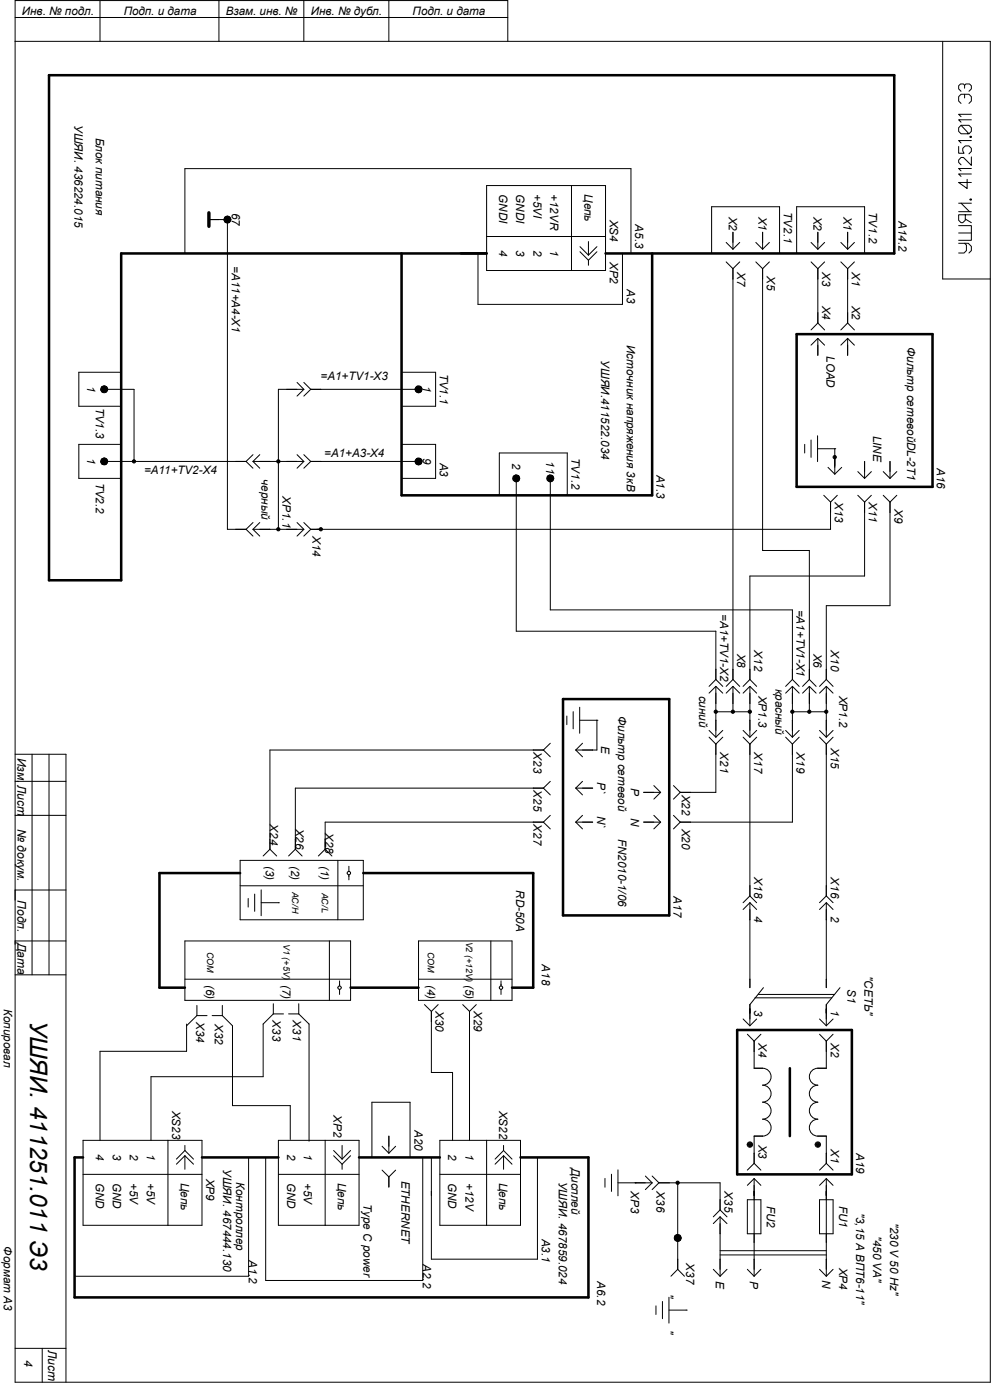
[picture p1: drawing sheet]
<svg xmlns="http://www.w3.org/2000/svg" width="297mm" height="420mm" viewBox="0 0 297 420" stroke-linecap="round" stroke-linejoin="round" font-family="sans-serif">
<g fill="none" stroke="#000" stroke-width=".3">
<path d="M4.5 12.4h292.3v402.3h-292.3v-414.5h147.7v12.2M4.5 5.2h147.7M30 .2v12.2M65.6 .2v12.2M91.1 .2v12.2M116.5 .2v12.2M282.5 12.4v71.3h14.3M288 31l-.7-.7v-1.3l.7-.7h2.4l.7 .7v1.3l-.7 .7M288 37.6h2.4l.7 .7v1.1l-.7 .7h-2.4l-.7-.7v-1.1zM288 37.6l2.4 2.5M289.1 26.5v-.9l-.3-.4h-.9l-.6 .5v1l.7 .7M289.1 25.6l.4-.4h1.1l.5 .5v1l-.7 .7"/>
<path d="M289.1 28.3v1.1M291.1 34.3h-3.8l.7 .7M291.1 35.9h-3.8l.7 .8M145.8 55.7h35.7v25.5h-35.7zM171.3 55.7v25.5M287.3 43.9v2.1h1.6l-.4-.7v-.8l.8-.7h1.1l.7 .7v.9l-.7 .7M289.9 53.8v2.8l-2.6-1.9h3.8M290.7 40.9h.4v.3h-.4zM290.7 59.7h.4v.3h-.4zM291.1 42.2h-3.8l.7 .7M291.1 47.1v2.5l-2.3-2.4h-.8l-.7 .8v.7l.7 .7M291.1 50.5h-3.8l.7 .8"/>
<path d="M291.1 52.2h-3.8l.7 .7M55.4 76v-25.4h133.7v25.4M62.6 65.9h5.6v92.9h5.5M143.3 76v15.3h43.3v-15.3M145.8 71h35.7M173.8 74l2.6 2.5M173.8 75.5l2.6 2.6M176.4 72.5v4M176.4 78.1v1.5M178.9 74l-2.5 2.5M178.9 75.5l-2.5 2.6M213.3 76v-14h20.3v14"/>
<path d="M217.6 78.6l2.1 2M217.6 72.7l2.1 2.1M219.7 69.7v5.1M221.7 78.6l-2 2M221.7 72.7l-2 2.1M226.5 78.6l2.1 2M226.5 72.7l2.1 2.1M228.6 69.7v5.1M230.6 78.6l-2 2M230.6 72.7l-2 2.1M238.8 76v-14h20.3v14M243.1 78.6l2 2"/>
<path d="M243.1 72.7l2 2.1M245.1 69.7v5.1M247.1 78.6l-2 2M247.1 72.7l-2 2.1M252 78.6l2 2M252 72.7l2 2.1M254 69.7v5.1M256.1 78.6l-2.1 2M256.1 72.7l-2.1 2.1M287.3 67.7h3.8v4.4h-3.8M287.3 73h2.9l.9 .9v1.3l-.7 .7M287.3 61h3.8"/>
<path d="M287.3 63.5h3.8M287.3 69.9h3.8M288 61l2.6 2.5M289.1 73l.5 .5v1.7l-.7 .7h-1.6M289.3 64.4v1.7l-.8 .7h-.5l-.7-.7v-1.7h3.8M289.3 65.7l1.8 1.1M219.7 80.6v123.2M228.6 80.6v84.5h14v38.7M245.1 80.6v16.3M245.1 96.9l-2 2.1M245.1 96.9l2 2.1M254 80.6v16.3"/>
<path d="M254 96.9l-2 2.1M254 96.9l2.1 2.1M31.2 116.8h9v21.6M36.3 111.7h-12.7v10.2h12.7M89 114.7l2.1 2.1M91.1 116.8h-7.7v42M91.1 116.8l-2.1 2M91.1 114.7l2 2.1M93.1 116.8h32.3M93.1 116.8l-2 2M120.4 111.7h10.2v10.2h-10.2M245.1 101.5v5.1"/>
<path d="M245.1 101.5l2 2M245.1 101.5l-2 2M254 101.5v5.1M254 101.5l2.1 2M254 101.5l-2 2M31.2 138.4h42.5M36.3 133.3h-12.7v10.2h12.7M73.7 138.4l2.1 2.1M75.8 138.4h15.3M75.8 136.4l-2.1 2M75.8 138.4l2.1 2.1M77.9 136.4l-2.1 2"/>
<path d="M89 136.4l2.1 2M91.1 138.4l-2.1 2.1M91.1 136.4l2 2M93.1 138.4h32.3M93.1 138.4l-2 2.1M120.4 133.3h10.2v10.2h-10.2M241.2 133.3v2.6M243.1 132v5.2M245 134.6h5.2M245 130.7v7.8M250.2 134.6h.1M250.2 134.6v7.6"/>
<path d="M259.1 138.4v5.1M266.7 138.4v5.1M73.7 158.8l2.1 2M75.8 158.8h15.3M75.8 156.8l-2.1 2M75.8 158.8l2.1 2M77.9 156.8l-2.1 2M89 156.8l2.1 2M91.1 158.8l-2.1 2M91.1 156.8l2 2M93.1 158.8l-2 2M149.6 148.6v-12.7h20.4v12.7"/>
<path d="M154.7 143.5v45.9h59.8v14.4M164.9 143.5v39.5h72.6v20.8M246.9 148.6l2 2M248.2 140.2l2 2M248.9 150.6v8.2h-155.8M251 148.6l-2.1 2M252.3 140.2l-2.1 2M257.1 148.6l2 2M257.1 141.5l2 2M259.1 150.6v22.2h-34.4v31M261.2 148.6l-2.1 2M261.2 141.5l-2.1 2"/>
<path d="M264.7 148.6l2 2M264.7 141.5l2 2M266.7 150.6v31.1h-19.1v22.1M268.8 148.6l-2.1 2M268.8 141.5l-2.1 2M169.9 214.8v2.6M171.8 213.5v5.2M173.7 216.1h5.2M173.7 212.2v7.8M178.9 216.1h.1M178.9 216.1v8.9h-6.3M212.5 219.1l2 2"/>
<path d="M214.5 205.9v15.2M214.5 213.5h10.2M214.5 203.8l-2 2.1M214.5 203.8l2.1 2.1M214.5 205.9l2.1 2M214.5 205.9l-2 2M216.6 219.1l-2.1 2M219.7 205.9v7.6M219.7 203.8l-2.1 2.1M219.7 203.8l2 2.1M219.7 205.9l2 2M219.7 205.9l-2.1 2"/>
<path d="M222.7 219.1l2 2M224.7 205.9v15.2M224.7 203.8l-2 2.1M224.7 203.8l2.1 2.1M224.7 205.9l2.1 2M224.7 205.9l-2 2M226.8 219.1l-2.1 2M235.5 219.1l2 2M237.5 205.9v15.2M237.5 213.5h10.1M237.5 203.8l-2 2.1M237.5 203.8l2 2.1"/>
<path d="M237.5 205.9l2 2M237.5 205.9l-2 2M239.5 219.1l-2 2M242.6 205.9v7.6M242.6 203.8l-2.1 2.1M242.6 203.8l2 2.1M242.6 205.9l2 2M242.6 205.9l-2.1 2M245.6 219.1l2 2M247.6 205.9v15.2M247.6 203.8l-2 2.1M247.6 203.8l2.1 2.1"/>
<path d="M247.6 205.9l2.1 2M247.6 205.9l-2 2M249.7 219.1l-2.1 2M4.5 226.3h15.3v188.4M4.5 234.4h15.3M9.6 226.3v66.1M14.7 226.3v66.1M162.9 236.4h-74.4v18.4M162.9 236.4l2 2.1M162.9 225h-82v29.8M162.9 225l2 2M164.9 234.4l-2 2"/>
<path d="M164.9 223l-2 2M172.6 236.4h5M172.6 236.4l2 2.1M172.6 225l2 2M174.6 234.4l-2 2M174.6 223l-2 2M192.9 237.7h5.1M196 235.7l2 2M198 237.7l-2 2M201.8 235.7l2.1 2M203.9 237.7l-2.1 2M212.5 221.1l2 2.1"/>
<path d="M214.5 223.2v14.5h-10.6M216.6 221.1l-2.1 2.1M222.7 221.1l2 2.1M224.7 223.2v45.6M226.8 221.1l-2.1 2.1M235.5 221.1l2 2.1M237.5 223.2v23.4h-33.6M239.5 221.1l-2 2.1M245.6 221.1l2 2.1M247.6 223.2v45.6M249.7 221.1l-2.1 2.1M4.5 244.6h15.3"/>
<path d="M72 258.1h36.9v17.8h-36.9zM80.9 254.8l-2 2M80.9 254.8l2 2M88.5 254.8l-2 2M88.5 254.8l2.1 2M97.5 254.8l-2.1 2M97.5 254.8l2 2M101.3 258.1v17.8M104.6 259.9v1.5M162.9 246.6h-65.4v8.2M162.9 246.6l2 2.1M164.9 244.6l-2 2"/>
<path d="M172.6 246.6h5M172.6 246.6l2 2.1M174.6 244.6l-2 2M192.9 246.6h5.1M196 244.6l2 2M198 246.6l-2 2.1M201.8 244.6l2.1 2M203.9 246.6l-2.1 2.1M4.5 267h15.3M72 265.7h36.9M74.4 269.5v2.6M76.3 268.2v5.2"/>
<path d="M78.3 270.8h5.1M78.3 267v7.7M83.4 270.8h.1M104.6 262.4v1.5M224.7 270.8v25.5M224.7 268.8l-2 2M224.7 268.8l2.1 2M224.7 270.8l2.1 2M224.7 270.8l-2 2M247.6 270.8v25.5M247.6 268.8l-2 2M247.6 268.8l2.1 2"/>
<path d="M247.6 270.8l2.1 2M247.6 270.8l-2 2M4.5 282.3h15.3M4.5 292.4h15.3M55.4 282.3h49.7v17.8h-49.7zM55.4 293.8h49.7M98.7 282.3v17.8M101.8 294.3v1.5M101.8 296.8v1.5M125.4 282.3h28.1v17.8h-28.1zM125.4 293.8h28.1M147.1 282.3v17.8"/>
<path d="M150.2 294.3v1.5M150.2 296.8v1.5M226.3 299.3h23M227.3 298.3h22.8M228.8 296.3l-4.1 5.1v6.3M251.8 296.3l-4.2 5.1v6.3M55.9 307.2v8.2h-25.9v26.7M59 304.7l-3.1 3M59 304.7h3.1M59 301.6v3.1M63.6 304.7h3M66.6 304.7l3.1 3v24h17.3v10.1"/>
<path d="M66.6 301.6v3.1M81.9 304.2l-3 3v15.8h-33.6v19.1M81.9 304.2h3.1M81.9 301.1v3.1M86.5 304.2h3M89.5 304.2l3.1 3v35.1M89.5 301.1v3.1M127.2 301.4l2.1 2M129.3 303.4v18.3h6.3v20.4M131.3 301.4l-2 2M138.7 301.4l2 2M140.7 303.4v38.7"/>
<path d="M142.7 301.4l-2 2M222.7 305.7l2 2M224 310.3l2 2M226 312.3v8.2a5 5 0 0 1 4.1 .5 2.54 2.54 0 0 1 .9 2.8 2.54 2.54 0 0 1-2.4 1.7 2.54 2.54 0 0 1 2.5 2.6 2.54 2.54 0 0 1-2.5 2.5 2.56 2.56 0 0 1 2.5 2.6 2.56 2.56 0 0 1-2.5 2.5 2.54 2.54 0 0 1 2.5 2.6 2.54 2.54 0 0 1-2.5 2.5h-2.6v8.2M226.8 305.7l-2.1 2M228 310.3l-2 2M245.6 310.3l2 2M245.6 305.7l2 2M247.6 312.3v8.2a5 5 0 0 0-4.1 .5 2.54 2.54 0 0 0-.8 2.8 2.54 2.54 0 0 0 2.4 1.7 2.56 2.56 0 0 0-2.5 2.6 2.56 2.56 0 0 0 2.5 2.6 2.54 2.54 0 0 0-2.5 2.5 2.54 2.54 0 0 0 2.5 2.5 2.54 2.54 0 0 0-2.5 2.6 2.54 2.54 0 0 0 2.5 2.5h2.5v8.2M249.7 310.3l-2.1 2M249.7 305.7l-2.1 2M24.9 342.1h35.6v25.5h-35.6z"/>
<path d="M24.9 352.3h35.6M50.3 342.1v25.5M55.4 345.1l2.6 2.6M55.4 343.6v1.5M55.4 346.7v4.1M55.4 345.1l-2.5 2.6M55.4 346.7l2.6 2.5M55.4 346.7l-2.5 2.5M74.5 347.2v35.7h-52.1M79.6 347.2v36.9h47.1v-36.9M83.4 342.1h24.2v25.5h-24.2zM83.4 352.3h24.2"/>
<path d="M97.5 342.1v25.5M100 345.1l2.5 2.6M100 346.7l2.5 2.5M102.5 343.6v4.1M102.5 349.2v1.6M105.1 345.1l-2.6 2.6M105.1 346.7l-2.6 2.5M111.5 347.2v-16.5h11.4v16.5M114.5 343.9l2 2M114.5 351l2 2.1M116.5 340.8v5.1M116.5 353.1v3"/>
<path d="M118.6 343.9l-2.1 2M118.6 351l-2.1 2.1M129.3 347.2v30.5h31.8v-30.5M131.8 342.1h24.2v25.5h-24.2zM131.8 352.3h24.2M145.8 342.1v25.5M150.9 345.1l2.6 2.6M150.9 345.1l-2.5 2.6M150.9 343.6v1.5M150.9 346.7v4.1M150.9 346.7l2.6 2.5M150.9 346.7l-2.5 2.5"/>
<path d="M181.3 353.5v2.7M183.3 352.3v5.1M185.2 354.8h10.3M185.2 350.9v7.8M190.4 354.8h.1M193.4 352.8l2.1 2M195.5 352.8l2 2M195.5 354.8l-2.1 2.1M197.5 354.8h18.3v8.2M197.5 354.8l-2 2.1M203.1 354.8v26M224 359.9h4v10.2h-4z"/>
<path d="M224.7 343.4h.1M226 353.6v29.3M226 349l-2 2M226 349l2 2M226 353.6l2 2M226 353.6l-2 2M245.1 343.4h.1M245.6 359.9h4.1v10.2h-4.1zM247.6 353.6v29.3M247.6 349l-2 2M247.6 349l2.1 2M247.6 353.6l2.1 2"/>
<path d="M247.6 353.6l-2 2M215.8 365v17.9M215.8 365l2.1 2.1M215.8 365l-2 2.1M215.8 375.2h31.8M215.8 376.5h31.8M215.8 363l-2 2M215.8 363l2.1 2M196.6 391.8v2.5M198.5 390.4v5.2M200.5 393h5.2M200.5 389.2v7.7"/>
<path d="M203.1 380.8l-2 2.1M203.1 380.8l2 2.1M205.7 393h.1M213.8 380.8l2 2.1M217.9 380.8l-2.1 2.1M224 380.8l2 2.1M228 380.8l-2 2.1M245.6 380.8l2 2.1M249.7 380.8l-2.1 2.1M4.5 404.5h15.3M12.7 404.5v10.2"/>
<circle cx="68.2" cy="65.9" r="1.02"/>
<circle cx="31.2" cy="116.8" r="1.02"/>
<circle cx="125.4" cy="116.8" r="1.02"/>
<circle cx="31.2" cy="138.4" r="1.02"/>
<circle cx="125.4" cy="138.4" r="1.02"/>
<circle cx="154.7" cy="143.5" r="1.02"/>
<circle cx="164.9" cy="143.5" r="1.02"/>
<circle cx="104.6" cy="261.9" r=".51"/>
<circle cx="101.8" cy="296.3" r=".51"/>
<circle cx="150.2" cy="296.3" r=".51"/>
<circle cx="224.7" cy="343.4" r=".21"/>
<circle cx="224.7" cy="343.4" r=".59"/>
<circle cx="224.7" cy="343.4" r=".42"/>
<circle cx="224.7" cy="343.5" r=".08"/>
<circle cx="224.7" cy="343.4" r=".8"/>
<circle cx="245.1" cy="343.4" r=".21"/>
<circle cx="245.1" cy="343.4" r=".59"/>
<circle cx="245.1" cy="343.4" r=".42"/>
<circle cx="245.1" cy="343.5" r=".08"/>
<circle cx="245.1" cy="343.4" r=".8"/>
<circle cx="203.1" cy="371.4" r="1.02"/>
</g>
<g fill="#000" stroke="#000" stroke-width=".3">
<path d="M67.4 65.2l.8-.4 .7 .3 .3 .8-.5 .9h-1.2l-.4-.8z" fill-rule="evenodd"/>
<path d="M30.4 116l.8-.3 .8 .3 .3 .8-.6 .9-1.1-.1-.4-.6z" fill-rule="evenodd"/>
<path d="M125 115.9h1.1l.4 .7-.3 .9-.8 .3-.7-.3-.3-.8z" fill-rule="evenodd"/>
<path d="M30.4 137.7l.8-.3 .8 .3 .3 .8-.6 .9-1.1-.1-.4-.7z" fill-rule="evenodd"/>
<path d="M125 137.5h1.1l.4 .7-.3 .9-.8 .3-.7-.2-.3-.8z" fill-rule="evenodd"/>
<path d="M153.8 142.9l.8-.4 .8 .2 .3 .8-.2 .7-.8 .4-.9-.6z" fill-rule="evenodd"/>
<path d="M164 142.9l.7-.4 1 .2 .2 .8-.2 .7-.9 .4-.8-.6z" fill-rule="evenodd"/>
<path d="M202.2 370.8l.7-.5 .9 .3 .3 .8-.2 .7-.8 .3-.9-.5z" fill-rule="evenodd"/>
<circle cx="40.2" cy="138.4" r=".49"/>
<circle cx="83.4" cy="138.4" r=".49"/>
<circle cx="250.2" cy="137.1" r=".49"/>
<circle cx="83.4" cy="158.8" r=".49"/>
<circle cx="96.2" cy="158.8" r=".49"/>
<circle cx="214.5" cy="213.5" r=".49"/>
<circle cx="219.6" cy="213.5" r=".49"/>
<circle cx="224.7" cy="213.5" r=".49"/>
<circle cx="237.5" cy="213.5" r=".49"/>
<circle cx="242.5" cy="213.5" r=".49"/>
<circle cx="247.6" cy="213.5" r=".49"/>
<circle cx="203.1" cy="354.8" r=".49"/>
</g>
<path d="M62.6 63.8v4.1" fill="none" stroke="#000" stroke-width="1"/>
<path d="M120.4 76v72.6h75.1v-72.6M145.8 76h-109.5v98.1h-21.6v-151.5h253.3v53.4h-86.5M238.8 100.2h40.7v45.8h-40.7zM168.7 209.7h31.9v64.9h-31.9zM72 261.9h-24.2v34.4h7.6M108.9 261.9h50.9v34.4h-6.3M105.1 296.3h20.3M220.9 309h34.4v43.3h-34.4zM236.7 320.5v20.3M24.9 347.2h-2.5v42h154v-42h-20.4M60.5 347.2h22.9M107.6 347.2h24.2" fill="none" stroke="#000" stroke-width=".76"/>
<text font-size="7.2" x="9" y="306.2" transform="rotate(90 9 306.2)">УШЯИ. 411251.011 Э3</text>
<g font-size="3.6">
<text x="5.2" y="227.3" transform="rotate(90 5.2 227.3)">Изм.</text>
<text x="5.2" y="235.4" transform="rotate(90 5.2 235.4)">Лист</text>
<text x="5.2" y="248.7" transform="rotate(90 5.2 248.7)">№ докум.</text>
<text x="5.2" y="270" transform="rotate(90 5.2 270)">Подп.</text>
<text x="5.2" y="282.8" transform="rotate(90 5.2 282.8)">Дата</text>
<text x="14.4" y="405" transform="rotate(90 14.4 405)">Лист</text>
<text x="7.3" y="408.1" transform="rotate(90 7.3 408.1)">4</text>
</g>
<g font-size="3.5">
<text x="6.6" y="4.4">Инв. № подл.</text>
<text x="37.1" y="4.4">Подп. и дата</text>
<text x="67.7" y="4.4">Взам. инв. №</text>
<text x="93.1" y="4.4">Инв. № дубл.</text>
<text x="123.7" y="4.4">Подп. и дата</text>
<text x="22.4" y="37.5" transform="rotate(90 22.4 37.5)">УШЯИ. 436224.015</text>
<text x="28.7" y="41.3" transform="rotate(90 28.7 41.3)">Блок питания</text>
<text x="149.6" y="58.2" transform="rotate(90 149.6 58.2)">GNDI</text>
<text x="154.7" y="58.2" transform="rotate(90 154.7 58.2)">GNDI</text>
<text x="159.9" y="58.2" transform="rotate(90 159.9 58.2)">+5VI</text>
<text x="164.9" y="58.2" transform="rotate(90 164.9 58.2)">+12VR</text>
<text x="175.1" y="58.2" transform="rotate(90 175.1 58.2)">Цепь</text>
<text x="69.5" y="63.9" transform="rotate(90 69.5 63.9)">67</text>
<text x="182.8" y="65.9" transform="rotate(90 182.8 65.9)">XS4</text>
<text x="218.4" y="65" transform="rotate(90 218.4 65)">X2</text>
<text x="227.3" y="65" transform="rotate(90 227.3 65)">X1</text>
<text x="235" y="63.7" transform="rotate(90 235 63.7)">TV2.1</text>
<text x="243.8" y="65" transform="rotate(90 243.8 65)">X2</text>
<text x="252.8" y="65" transform="rotate(90 252.8 65)">X1</text>
<text x="260.4" y="63.7" transform="rotate(90 260.4 63.7)">TV1.2</text>
<text x="190.4" y="67.3" transform="rotate(90 190.4 67.3)">A5.3</text>
<text x="269.3" y="66.3" transform="rotate(90 269.3 66.3)">A14.2</text>
<text x="149.6" y="75.1" transform="rotate(90 149.6 75.1)">4</text>
<text x="154.7" y="75.1" transform="rotate(90 154.7 75.1)">3</text>
<text x="159.9" y="75.1" transform="rotate(90 159.9 75.1)">2</text>
<text x="164.9" y="75.1" transform="rotate(90 164.9 75.1)">1</text>
<text x="69.5" y="79.8" transform="rotate(90 69.5 79.8)">=A11+A4-X1</text>
<text x="182.8" y="78.6" transform="rotate(90 182.8 78.6)">XP2</text>
<text x="220.9" y="81.5" transform="rotate(90 220.9 81.5)">X7</text>
<text x="229.9" y="82.8" transform="rotate(90 229.9 82.8)">X5</text>
<text x="246.4" y="81.5" transform="rotate(90 246.4 81.5)">X3</text>
<text x="255.3" y="81.5" transform="rotate(90 255.3 81.5)">X1</text>
<text x="187.8" y="86.6" transform="rotate(90 187.8 86.6)">A3</text>
<text x="246.4" y="91.7" transform="rotate(90 246.4 91.7)">X4</text>
<text x="255.3" y="91.7" transform="rotate(90 255.3 91.7)">X2</text>
<text x="187.8" y="103.4" transform="rotate(90 187.8 103.4)">Источник напряжения 3кВ</text>
<text x="247.7" y="106.8" transform="rotate(90 247.7 106.8)">LOAD</text>
<text x="271.9" y="104.1" transform="rotate(90 271.9 104.1)">Фильтр сетевойDL-2T1</text>
<text x="131.8" y="112.1" transform="rotate(90 131.8 112.1)">TV1.1</text>
<text x="180.2" y="108.1" transform="rotate(90 180.2 108.1)">УШЯИ.411522.034</text>
<text x="26.2" y="115.8" transform="rotate(90 26.2 115.8)">1</text>
<text x="96.1" y="114.1">=A1+TV1-X3</text>
<text x="126.7" y="115.8" transform="rotate(90 126.7 115.8)">1</text>
<text x="28.7" y="122.3" transform="rotate(90 28.7 122.3)">TV1.3</text>
<text x="261.7" y="130.7" transform="rotate(90 261.7 130.7)">LINE</text>
<text x="26.2" y="137.4" transform="rotate(90 26.2 137.4)">1</text>
<text x="97.2" y="137">=A1+A3-X4</text>
<text x="126.7" y="137.4" transform="rotate(90 126.7 137.4)">9</text>
<text x="171.3" y="137.5" transform="rotate(90 171.3 137.5)">TV1.2</text>
<text x="43.2" y="142.1">=A11+TV2-X4</text>
<text x="78.4" y="143.7" transform="rotate(90 78.4 143.7)">черный</text>
<text x="131.8" y="138.8" transform="rotate(90 131.8 138.8)">A3</text>
<text x="153.5" y="139" transform="rotate(90 153.5 139)">2</text>
<text x="163.7" y="138.3" transform="rotate(90 163.7 138.3)">11</text>
<text x="196.8" y="142.4" transform="rotate(90 196.8 142.4)">A1.3</text>
<text x="280.8" y="140.4" transform="rotate(90 280.8 140.4)">A16</text>
<text x="28.7" y="144.8" transform="rotate(90 28.7 144.8)">TV2.2</text>
<text x="84.7" y="148.9" transform="rotate(90 84.7 148.9)">XP1.1</text>
<text x="250.2" y="150.5" transform="rotate(90 250.2 150.5)">X13</text>
<text x="260.4" y="150.5" transform="rotate(90 260.4 150.5)">X11</text>
<text x="268.1" y="152.8" transform="rotate(90 268.1 152.8)">X9</text>
<text x="93.6" y="160.7" transform="rotate(90 93.6 160.7)">X14</text>
<text x="215.9" y="184.2" transform="rotate(90 215.9 184.2)">=A1+TV1-X2</text>
<text x="238.8" y="182.9" transform="rotate(90 238.8 182.9)">=A1+TV1-X1</text>
<text x="220.9" y="196.1" transform="rotate(90 220.9 196.1)">X8</text>
<text x="226" y="195.1" transform="rotate(90 226 195.1)">X12</text>
<text x="243.8" y="196.1" transform="rotate(90 243.8 196.1)">X6</text>
<text x="249" y="195.1" transform="rotate(90 249 195.1)">X10</text>
<text x="209.5" y="208.7" transform="rotate(90 209.5 208.7)">синий</text>
<text x="227.3" y="208.7" transform="rotate(90 227.3 208.7)">XP1.3</text>
<text x="232.4" y="206.6" transform="rotate(90 232.4 206.6)">красный</text>
<text x="251.5" y="208.7" transform="rotate(90 251.5 208.7)">XP1.2</text>
<text x="185.3" y="214.8" transform="rotate(90 185.3 214.8)">Фильтр сетевой</text>
<text x="159.9" y="225.7" transform="rotate(90 159.9 225.7)">X23</text>
<text x="180.2" y="223.8" transform="rotate(90 180.2 223.8)">E</text>
<text x="215.9" y="225.7" transform="rotate(90 215.9 225.7)">X21</text>
<text x="226" y="225.7" transform="rotate(90 226 225.7)">X17</text>
<text x="238.8" y="225.7" transform="rotate(90 238.8 225.7)">X19</text>
<text x="249" y="224.4" transform="rotate(90 249 224.4)">X15</text>
<text x="159.9" y="237.1" transform="rotate(90 159.9 237.1)">X25</text>
<text x="178.9" y="234.7" transform="rotate(90 178.9 234.7)">P`</text>
<text x="189.1" y="236.5" transform="rotate(90 189.1 236.5)">P</text>
<text x="204.4" y="238.4" transform="rotate(90 204.4 238.4)">X22</text>
<text x="178.9" y="244.8" transform="rotate(90 178.9 244.8)">N`</text>
<text x="189.1" y="245.4" transform="rotate(90 189.1 245.4)">N</text>
<text x="80.9" y="247.3" transform="rotate(90 80.9 247.3)">X24</text>
<text x="88.6" y="248.6" transform="rotate(90 88.6 248.6)">X26</text>
<text x="97.5" y="249.8" transform="rotate(90 97.5 249.8)">X28</text>
<text x="159.9" y="247.3" transform="rotate(90 159.9 247.3)">X27</text>
<text x="185.3" y="251.6" transform="rotate(90 185.3 251.6)">FN2010-1/06</text>
<text x="204.4" y="248.6" transform="rotate(90 204.4 248.6)">X20</text>
<text x="79.6" y="259.8" transform="rotate(90 79.6 259.8)">(3)</text>
<text x="87.3" y="259.8" transform="rotate(90 87.3 259.8)">(2)</text>
<text x="96.2" y="259.8" transform="rotate(90 96.2 259.8)">(1)</text>
<text x="226" y="263.2" transform="rotate(90 226 263.2)">X18</text>
<text x="249" y="263.2" transform="rotate(90 249 263.2)">X16</text>
<text x="154.7" y="267.1" transform="rotate(90 154.7 267.1)">RD-50A</text>
<text x="201.8" y="268.9" transform="rotate(90 201.8 268.9)">A17</text>
<text x="226" y="274.9" transform="rotate(90 226 274.9)">4</text>
<text x="249" y="274.9" transform="rotate(90 249 274.9)">2</text>
<text x="162.4" y="289.3" transform="rotate(90 162.4 289.3)">A18</text>
<text x="259.1" y="292.9" transform="rotate(90 259.1 292.9)">&quot;СЕТЬ&quot;</text>
<text x="61.8" y="295.4" transform="rotate(90 61.8 295.4)">(6)</text>
<text x="84.7" y="295.4" transform="rotate(90 84.7 295.4)">(7)</text>
<text x="128" y="295.4" transform="rotate(90 128 295.4)">(4)</text>
<text x="139.5" y="295.4" transform="rotate(90 139.5 295.4)">(5)</text>
<text x="254" y="296.7" transform="rotate(90 254 296.7)">S1</text>
<text x="1.1" y="302.6" transform="rotate(90 1.1 302.6)">Копировал</text>
<text x="130.6" y="303.3" transform="rotate(90 130.6 303.3)">X30</text>
<text x="142" y="303.3" transform="rotate(90 142 303.3)">X29</text>
<text x="226" y="302.9" transform="rotate(90 226 302.9)">3</text>
<text x="249" y="302.9" transform="rotate(90 249 302.9)">1</text>
<text x="58.8" y="306.6" transform="rotate(90 58.8 306.6)">X34</text>
<text x="64.3" y="307.1" transform="rotate(90 64.3 307.1)">X32</text>
<text x="81.7" y="306.1" transform="rotate(90 81.7 306.1)">X33</text>
<text x="87.8" y="306.1" transform="rotate(90 87.8 306.1)">X31</text>
<text x="227.3" y="312.8" transform="rotate(90 227.3 312.8)">X4</text>
<text x="249" y="312.8" transform="rotate(90 249 312.8)">X2</text>
<text x="51.6" y="333.2" transform="rotate(90 51.6 333.2)">XS23</text>
<text x="100" y="334.5" transform="rotate(90 100 334.5)">XP2</text>
<text x="149.6" y="333.2" transform="rotate(90 149.6 333.2)">XS22</text>
<text x="124.2" y="339" transform="rotate(90 124.2 339)">A20</text>
<text x="28.7" y="346.2" transform="rotate(90 28.7 346.2)">4</text>
<text x="33.8" y="346.2" transform="rotate(90 33.8 346.2)">3</text>
<text x="38.9" y="346.2" transform="rotate(90 38.9 346.2)">2</text>
<text x="44" y="346.2" transform="rotate(90 44 346.2)">1</text>
<text x="86" y="346.2" transform="rotate(90 86 346.2)">2</text>
<text x="91.1" y="346.2" transform="rotate(90 91.1 346.2)">1</text>
<text x="134.4" y="346.2" transform="rotate(90 134.4 346.2)">2</text>
<text x="139.5" y="346.2" transform="rotate(90 139.5 346.2)">1</text>
<text x="227.3" y="343.4" transform="rotate(90 227.3 343.4)">X3</text>
<text x="249" y="344.6" transform="rotate(90 249 344.6)">X1</text>
<text x="256.6" y="345.9" transform="rotate(90 256.6 345.9)">A19</text>
<text x="61.8" y="353.6" transform="rotate(90 61.8 353.6)">XP9</text>
<text x="66.9" y="350.7" transform="rotate(90 66.9 350.7)">УШЯИ. 467444.130</text>
<text x="171.3" y="350.3" transform="rotate(90 171.3 350.3)">Дисплей</text>
<text x="28.7" y="354.8" transform="rotate(90 28.7 354.8)">GND</text>
<text x="33.8" y="354.8" transform="rotate(90 33.8 354.8)">GND</text>
<text x="38.9" y="354.8" transform="rotate(90 38.9 354.8)">+5V</text>
<text x="44" y="354.8" transform="rotate(90 44 354.8)">+5V</text>
<text x="54.2" y="354.8" transform="rotate(90 54.2 354.8)">Цепь</text>
<text x="70.7" y="354.6" transform="rotate(90 70.7 354.6)">Контроллер</text>
<text x="86" y="354.8" transform="rotate(90 86 354.8)">GND</text>
<text x="91.1" y="354.8" transform="rotate(90 91.1 354.8)">+5V</text>
<text x="101.3" y="354.8" transform="rotate(90 101.3 354.8)">Цепь</text>
<text x="120.4" y="354.2" transform="rotate(90 120.4 354.2)">ETHERNET</text>
<text x="134.4" y="354.8" transform="rotate(90 134.4 354.8)">GND</text>
<text x="139.5" y="354.8" transform="rotate(90 139.5 354.8)">+12V</text>
<text x="149.6" y="354.8" transform="rotate(90 149.6 354.8)">Цепь</text>
<text x="167.5" y="354.5" transform="rotate(90 167.5 354.5)">УШЯИ. 467859.024</text>
<text x="189.1" y="357.4" transform="rotate(90 189.1 357.4)">XP3</text>
<text x="196.8" y="357.4" transform="rotate(90 196.8 357.4)">X36</text>
<text x="217.1" y="357.4" transform="rotate(90 217.1 357.4)">X35</text>
<text x="108.9" y="361.2" transform="rotate(90 108.9 361.2)">Type C power</text>
<text x="229.9" y="361.7" transform="rotate(90 229.9 361.7)">FU2</text>
<text x="251.5" y="361.7" transform="rotate(90 251.5 361.7)">FU1</text>
<text x="256.6" y="363.8" transform="rotate(90 256.6 363.8)">&quot;3,15 A ВПТ6-11&quot;</text>
<text x="162.4" y="371.6" transform="rotate(90 162.4 371.6)">A3.1</text>
<text x="261.7" y="370.7" transform="rotate(90 261.7 370.7)">&quot;450 VA&quot;</text>
<text x="266.8" y="366.8" transform="rotate(90 266.8 366.8)">&quot;230 V 50 Hz&quot;</text>
<text x="1.1" y="373.9" transform="rotate(90 1.1 373.9)">Формат А3</text>
<text x="74.5" y="377.9" transform="rotate(90 74.5 377.9)">A1.2</text>
<text x="126.7" y="379.2" transform="rotate(90 126.7 379.2)">A2.2</text>
<text x="205.7" y="379" transform="rotate(90 205.7 379)">X37</text>
<text x="251.5" y="380.3" transform="rotate(90 251.5 380.3)">XP4</text>
<text x="178.9" y="384.3" transform="rotate(90 178.9 384.3)">A6.2</text>
<text x="199.3" y="388.2" transform="rotate(90 199.3 388.2)">&quot;</text>
<text x="214.6" y="384.2" transform="rotate(90 214.6 384.2)">E</text>
<text x="224.7" y="384.2" transform="rotate(90 224.7 384.2)">P</text>
<text x="246.4" y="384.1" transform="rotate(90 246.4 384.1)">N</text>
<text x="199.3" y="399.1" transform="rotate(90 199.3 399.1)">&quot;</text>
</g>
<g font-size="2.7">
<text x="87.5" y="267.5" transform="rotate(90 87.5 267.5)">AC/H</text>
<text x="96.5" y="267.8" transform="rotate(90 96.5 267.8)">AC/L</text>
<text x="62.1" y="285.4" transform="rotate(90 62.1 285.4)">COM</text>
<text x="85" y="283.2" transform="rotate(90 85 283.2)">V1 (+5V)</text>
<text x="128.3" y="285.4" transform="rotate(90 128.3 285.4)">COM</text>
<text x="139.7" y="282.4" transform="rotate(90 139.7 282.4)">V2 (+12V)</text>
</g>
</svg>
